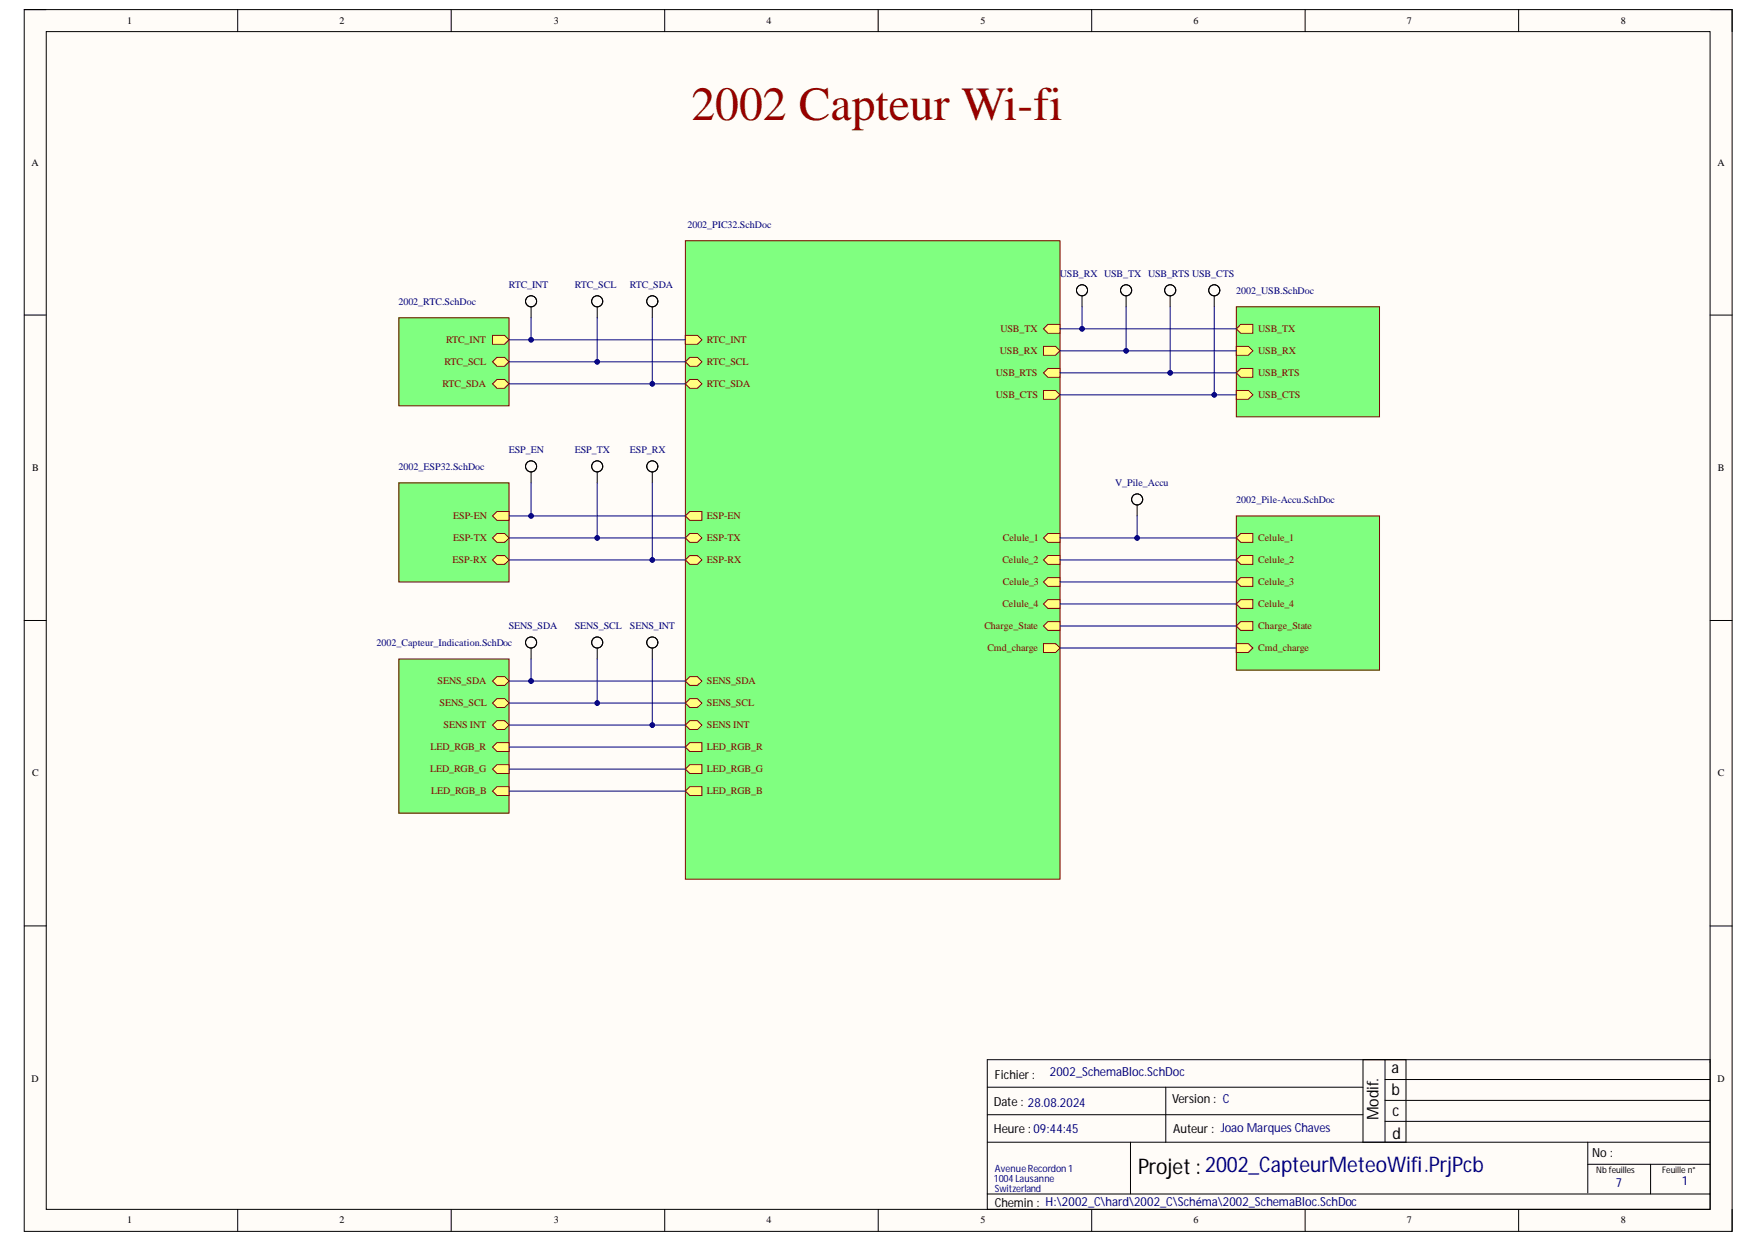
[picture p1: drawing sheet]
<svg xmlns="http://www.w3.org/2000/svg" width="297mm" height="210mm" viewBox="0 0 297 210" stroke-linecap="round" stroke-linejoin="round" font-family="sans-serif">
<path d="M4.1 1.6h288.6v206.5h-288.6z" fill-rule="evenodd" fill="#fffcf8"/>
<path d="M4.1 1.6h288.6v206.5h-288.6z" fill="none" stroke="#000" stroke-width=".17"/>
<path d="M7.8 5.3h281.1v199.1h-281.1z" fill-rule="evenodd" fill="#fffcf8"/>
<g fill="none" stroke="#000" stroke-width=".17">
<path d="M4.1 1.6h3.7M7.8 5.3h281.1v199.1h-281.1zM40.2 1.6v3.7M76.2 1.6v3.7M112.3 1.6v3.7M148.4 1.6v3.7M184.5 1.6v3.7M220.5 1.6v3.7M256.6 1.6v3.7M288.9 1.6h3.8v3.7M4.1 53.2h3.7M288.9 53.3h3.8"/>
<path d="M4.1 104.9h3.7M288.9 104.9h3.8M4.1 156.5h3.7M288.9 156.5h3.8M166.8 179.1h122.1v25.3h-122.1zM230.3 179.1v13.9M234 179.1v13.9M237.6 179.1v13.9M166.8 193h122.1M166.8 183.7h63.5M166.8 188.4h63.5M191 193v8.8"/>
<path d="M197 183.7v9.3M234 182.4h54.9M234 186h54.9M234 189.5h54.9M268.3 193v8.6M268.3 196.8h20.6M278.9 196.8v5M40.2 204.4v3.7M76.2 204.4v3.7M112.3 204.4v3.7M148.4 204.4v3.7M166.8 201.8h122.1"/>
<path d="M184.5 204.4v3.7M220.5 204.4v3.7M256.6 204.4v3.7M292.7 204.4v3.7"/>
</g>
<path d="M208.9 51.9h24.2v18.6h-24.2z" fill-rule="evenodd" fill="#80ff80"/>
<path d="M208.9 51.9h24.2v18.6h-24.2z" fill="none" stroke="#800000" stroke-width=".17"/>
<path d="M209.6 54.8h2.1v1.5h-2.1l-.7-.7z" fill-rule="evenodd" fill="#ffff80"/>
<path d="M209.6 54.8h2.1v1.5h-2.1l-.7-.7z" fill="none" stroke="#800000" stroke-width=".17"/>
<path d="M208.9 58.5h2l.8 .8-.8 .7h-2z" fill-rule="evenodd" fill="#ffff80"/>
<path d="M208.9 58.5h2l.8 .8-.8 .7h-2z" fill="none" stroke="#800000" stroke-width=".17"/>
<path d="M208.9 63l.7-.7h2.1v1.5h-2.1z" fill-rule="evenodd" fill="#ffff80"/>
<path d="M208.9 63l.7-.7h2.1v1.5h-2.1z" fill="none" stroke="#800000" stroke-width=".17"/>
<path d="M208.9 66h2l.8 .7-.8 .8h-2z" fill-rule="evenodd" fill="#ffff80"/>
<path d="M208.9 66h2l.8 .7-.8 .8h-2z" fill="none" stroke="#800000" stroke-width=".17"/>
<path d="M115.8 40.7h63.3v107.9h-63.3z" fill-rule="evenodd" fill="#80ff80"/>
<path d="M115.8 40.7h63.3v107.9h-63.3z" fill="none" stroke="#800000" stroke-width=".17"/>
<path d="M115.8 61.1l.7-.7h1.3l.8 .7-.8 .8h-1.3z" fill-rule="evenodd" fill="#ffff80"/>
<path d="M115.8 61.1l.7-.7h1.3l.8 .7-.8 .8h-1.3z" fill="none" stroke="#800000" stroke-width=".17"/>
<path d="M115.8 64.9l.7-.8h1.3l.8 .8-.8 .7h-1.3z" fill-rule="evenodd" fill="#ffff80"/>
<path d="M115.8 64.9l.7-.8h1.3l.8 .8-.8 .7h-1.3z" fill="none" stroke="#800000" stroke-width=".17"/>
<path d="M115.8 87.2l.7-.8h2.1v1.5h-2.1z" fill-rule="evenodd" fill="#ffff80"/>
<path d="M115.8 87.2l.7-.8h2.1v1.5h-2.1z" fill="none" stroke="#800000" stroke-width=".17"/>
<path d="M115.8 90.9l.7-.7h1.3l.8 .7-.8 .8h-1.3z" fill-rule="evenodd" fill="#ffff80"/>
<path d="M115.8 90.9l.7-.7h1.3l.8 .7-.8 .8h-1.3z" fill="none" stroke="#800000" stroke-width=".17"/>
<path d="M115.8 94.6l.7-.7h1.3l.8 .7-.8 .8h-1.3z" fill-rule="evenodd" fill="#ffff80"/>
<path d="M115.8 94.6l.7-.7h1.3l.8 .7-.8 .8h-1.3z" fill="none" stroke="#800000" stroke-width=".17"/>
<path d="M115.8 115.1l.7-.7h1.3l.8 .7-.8 .7h-1.3z" fill-rule="evenodd" fill="#ffff80"/>
<path d="M115.8 115.1l.7-.7h1.3l.8 .7-.8 .7h-1.3z" fill="none" stroke="#800000" stroke-width=".17"/>
<path d="M115.8 118.8l.7-.7h1.3l.8 .7-.8 .8h-1.3z" fill-rule="evenodd" fill="#ffff80"/>
<path d="M115.8 118.8l.7-.7h1.3l.8 .7-.8 .8h-1.3z" fill="none" stroke="#800000" stroke-width=".17"/>
<path d="M115.8 122.5l.7-.7h1.3l.8 .7-.8 .8h-1.3z" fill-rule="evenodd" fill="#ffff80"/>
<path d="M115.8 122.5l.7-.7h1.3l.8 .7-.8 .8h-1.3z" fill="none" stroke="#800000" stroke-width=".17"/>
<path d="M115.8 126.3l.7-.8h2.1v1.5h-2.1z" fill-rule="evenodd" fill="#ffff80"/>
<path d="M115.8 126.3l.7-.8h2.1v1.5h-2.1z" fill="none" stroke="#800000" stroke-width=".17"/>
<path d="M115.8 130l.7-.8h2.1v1.5h-2.1z" fill-rule="evenodd" fill="#ffff80"/>
<path d="M115.8 130l.7-.8h2.1v1.5h-2.1z" fill="none" stroke="#800000" stroke-width=".17"/>
<path d="M115.8 133.7l.7-.7h2.1v1.4h-2.1z" fill-rule="evenodd" fill="#ffff80"/>
<path d="M115.8 133.7l.7-.7h2.1v1.4h-2.1z" fill="none" stroke="#800000" stroke-width=".17"/>
<path d="M176.3 58.5h2.1l.7 .8-.7 .7h-2.1z" fill-rule="evenodd" fill="#ffff80"/>
<path d="M176.3 58.5h2.1l.7 .8-.7 .7h-2.1z" fill="none" stroke="#800000" stroke-width=".17"/>
<path d="M177.1 54.8h2v1.5h-2l-.8-.7z" fill-rule="evenodd" fill="#ffff80"/>
<path d="M177.1 54.8h2v1.5h-2l-.8-.7z" fill="none" stroke="#800000" stroke-width=".17"/>
<path d="M176.3 63l.8-.7h2v1.5h-2z" fill-rule="evenodd" fill="#ffff80"/>
<path d="M176.3 63l.8-.7h2v1.5h-2z" fill="none" stroke="#800000" stroke-width=".17"/>
<path d="M176.3 66h2.1l.7 .7-.7 .8h-2.1z" fill-rule="evenodd" fill="#ffff80"/>
<path d="M176.3 66h2.1l.7 .7-.7 .8h-2.1z" fill="none" stroke="#800000" stroke-width=".17"/>
<path d="M177.1 90.2h2v1.5h-2l-.8-.8z" fill-rule="evenodd" fill="#ffff80"/>
<path d="M177.1 90.2h2v1.5h-2l-.8-.8z" fill="none" stroke="#800000" stroke-width=".17"/>
<path d="M177.1 93.9h2v1.5h-2l-.8-.8z" fill-rule="evenodd" fill="#ffff80"/>
<path d="M177.1 93.9h2v1.5h-2l-.8-.8z" fill="none" stroke="#800000" stroke-width=".17"/>
<path d="M176.3 98.4l.8-.8h2v1.5h-2z" fill-rule="evenodd" fill="#ffff80"/>
<path d="M176.3 98.4l.8-.8h2v1.5h-2z" fill="none" stroke="#800000" stroke-width=".17"/>
<path d="M176.3 102.1l.8-.8h2v1.5h-2z" fill-rule="evenodd" fill="#ffff80"/>
<path d="M176.3 102.1l.8-.8h2v1.5h-2z" fill="none" stroke="#800000" stroke-width=".17"/>
<path d="M115.8 56.7h2l.8 .7-.8 .8h-2z" fill-rule="evenodd" fill="#ffff80"/>
<path d="M115.8 56.7h2l.8 .7-.8 .8h-2z" fill="none" stroke="#800000" stroke-width=".17"/>
<path d="M176.3 105.8l.8-.7h2v1.4h-2z" fill-rule="evenodd" fill="#ffff80"/>
<path d="M176.3 105.8l.8-.7h2v1.4h-2z" fill="none" stroke="#800000" stroke-width=".17"/>
<path d="M176.3 108.8h2.1l.7 .7-.7 .8h-2.1z" fill-rule="evenodd" fill="#ffff80"/>
<path d="M176.3 108.8h2.1l.7 .7-.7 .8h-2.1z" fill="none" stroke="#800000" stroke-width=".17"/>
<path d="M67.4 53.7h18.6v14.9h-18.6z" fill-rule="evenodd" fill="#80ff80"/>
<path d="M67.4 53.7h18.6v14.9h-18.6z" fill="none" stroke="#800000" stroke-width=".17"/>
<path d="M83.2 61.1l.8-.7h1.3l.7 .7-.7 .8h-1.3z" fill-rule="evenodd" fill="#ffff80"/>
<path d="M83.2 61.1l.8-.7h1.3l.7 .7-.7 .8h-1.3z" fill="none" stroke="#800000" stroke-width=".17"/>
<path d="M83.2 64.9l.8-.8h1.3l.7 .8-.7 .7h-1.3z" fill-rule="evenodd" fill="#ffff80"/>
<path d="M83.2 64.9l.8-.8h1.3l.7 .8-.7 .7h-1.3z" fill="none" stroke="#800000" stroke-width=".17"/>
<path d="M83.2 56.7h2.1l.7 .7-.7 .8h-2.1z" fill-rule="evenodd" fill="#ffff80"/>
<path d="M83.2 56.7h2.1l.7 .7-.7 .8h-2.1z" fill="none" stroke="#800000" stroke-width=".17"/>
<path d="M67.4 111.4h18.6v26h-18.6z" fill-rule="evenodd" fill="#80ff80"/>
<path d="M67.4 111.4h18.6v26h-18.6z" fill="none" stroke="#800000" stroke-width=".17"/>
<path d="M83.2 115.1l.8-.7h1.3l.7 .7-.7 .7h-1.3z" fill-rule="evenodd" fill="#ffff80"/>
<path d="M83.2 115.1l.8-.7h1.3l.7 .7-.7 .7h-1.3z" fill="none" stroke="#800000" stroke-width=".17"/>
<path d="M83.2 118.8l.8-.7h1.3l.7 .7-.7 .8h-1.3z" fill-rule="evenodd" fill="#ffff80"/>
<path d="M83.2 118.8l.8-.7h1.3l.7 .7-.7 .8h-1.3z" fill="none" stroke="#800000" stroke-width=".17"/>
<path d="M83.2 126.3l.8-.8h2v1.5h-2z" fill-rule="evenodd" fill="#ffff80"/>
<path d="M83.2 126.3l.8-.8h2v1.5h-2z" fill="none" stroke="#800000" stroke-width=".17"/>
<path d="M83.2 130l.8-.8h2v1.5h-2z" fill-rule="evenodd" fill="#ffff80"/>
<path d="M83.2 130l.8-.8h2v1.5h-2z" fill="none" stroke="#800000" stroke-width=".17"/>
<path d="M83.2 133.7l.8-.7h2v1.4h-2z" fill-rule="evenodd" fill="#ffff80"/>
<path d="M83.2 133.7l.8-.7h2v1.4h-2z" fill="none" stroke="#800000" stroke-width=".17"/>
<path d="M83.2 122.5l.8-.7h1.3l.7 .7-.7 .8h-1.3z" fill-rule="evenodd" fill="#ffff80"/>
<path d="M83.2 122.5l.8-.7h1.3l.7 .7-.7 .8h-1.3z" fill="none" stroke="#800000" stroke-width=".17"/>
<path d="M67.4 81.6h18.6v16.8h-18.6z" fill-rule="evenodd" fill="#80ff80"/>
<path d="M67.4 81.6h18.6v16.8h-18.6z" fill="none" stroke="#800000" stroke-width=".17"/>
<path d="M83.2 94.6l.8-.7h1.3l.7 .7-.7 .8h-1.3z" fill-rule="evenodd" fill="#ffff80"/>
<path d="M83.2 94.6l.8-.7h1.3l.7 .7-.7 .8h-1.3z" fill="none" stroke="#800000" stroke-width=".17"/>
<path d="M83.2 87.2l.8-.8h2v1.5h-2z" fill-rule="evenodd" fill="#ffff80"/>
<path d="M83.2 87.2l.8-.8h2v1.5h-2z" fill="none" stroke="#800000" stroke-width=".17"/>
<path d="M83.2 90.9l.8-.7h1.3l.7 .7-.7 .8h-1.3z" fill-rule="evenodd" fill="#ffff80"/>
<path d="M83.2 90.9l.8-.7h1.3l.7 .7-.7 .8h-1.3z" fill="none" stroke="#800000" stroke-width=".17"/>
<path d="M208.9 87.2h24.2v26h-24.2z" fill-rule="evenodd" fill="#80ff80"/>
<path d="M208.9 87.2h24.2v26h-24.2z" fill="none" stroke="#800000" stroke-width=".17"/>
<path d="M209.6 90.2h2.1v1.5h-2.1l-.7-.8z" fill-rule="evenodd" fill="#ffff80"/>
<path d="M209.6 90.2h2.1v1.5h-2.1l-.7-.8z" fill="none" stroke="#800000" stroke-width=".17"/>
<path d="M209.6 93.9h2.1v1.5h-2.1l-.7-.8z" fill-rule="evenodd" fill="#ffff80"/>
<path d="M209.6 93.9h2.1v1.5h-2.1l-.7-.8z" fill="none" stroke="#800000" stroke-width=".17"/>
<path d="M208.9 98.4l.7-.8h2.1v1.5h-2.1z" fill-rule="evenodd" fill="#ffff80"/>
<path d="M208.9 98.4l.7-.8h2.1v1.5h-2.1z" fill="none" stroke="#800000" stroke-width=".17"/>
<path d="M208.9 102.1l.7-.8h2.1v1.5h-2.1z" fill-rule="evenodd" fill="#ffff80"/>
<path d="M208.9 102.1l.7-.8h2.1v1.5h-2.1z" fill="none" stroke="#800000" stroke-width=".17"/>
<path d="M208.9 105.8l.7-.7h2.1v1.4h-2.1z" fill-rule="evenodd" fill="#ffff80"/>
<path d="M208.9 105.8l.7-.7h2.1v1.4h-2.1z" fill="none" stroke="#800000" stroke-width=".17"/>
<path d="M208.9 108.8h2l.8 .7-.8 .8h-2z" fill-rule="evenodd" fill="#ffff80"/>
<path d="M208.9 108.8h2l.8 .7-.8 .8h-2z" fill="none" stroke="#800000" stroke-width=".17"/>
<g fill="none" stroke="#000" stroke-width=".17">
<path d="M89.7 51.9v1.8M100.9 51.9v1.8M110.2 51.9v1.8M182.8 50v1.9M190.3 50v1.9M197.7 50v1.9M205.2 50v1.9M89.7 79.8v1.8M100.9 79.8v1.8M110.2 79.8v1.8M192.1 85.3v1.9M89.7 109.5v1.9"/>
<path d="M100.9 109.5v1.9M110.2 109.5v1.9"/>
<circle cx="89.7" cy="50.9" r=".94"/>
<circle cx="100.9" cy="50.9" r=".94"/>
<circle cx="110.2" cy="50.9" r=".94"/>
<circle cx="182.8" cy="49.1" r=".94"/>
<circle cx="182.8" cy="49.1" r=".93"/>
<circle cx="190.3" cy="49.1" r=".94"/>
<circle cx="197.7" cy="49.1" r=".93"/>
<circle cx="197.7" cy="49.1" r=".94"/>
<circle cx="205.2" cy="49.1" r=".93"/>
<circle cx="89.7" cy="78.8" r=".94"/>
<circle cx="100.9" cy="78.8" r=".94"/>
<circle cx="110.2" cy="78.8" r=".94"/>
<circle cx="192.1" cy="84.4" r=".93"/>
<circle cx="192.1" cy="84.4" r=".94"/>
<circle cx="89.7" cy="108.6" r=".94"/>
<circle cx="100.9" cy="108.6" r=".94"/>
<circle cx="110.2" cy="108.6" r=".94"/>
</g>
<path d="M86 61.1h29.8" fill="none" stroke="#000080" stroke-width=".17"/>
<circle cx="100.9" cy="61.2" r=".37" fill="#000080"/>
<g fill="none" stroke="#000080" stroke-width=".17">
<path d="M86 64.9h29.8"/>
<circle cx="100.9" cy="61.2" r=".37"/>
</g>
<circle cx="110.2" cy="64.9" r=".37" fill="#000080"/>
<g fill="none" stroke="#000080" stroke-width=".17">
<path d="M86 87.2h29.8"/>
<circle cx="110.2" cy="64.9" r=".37"/>
</g>
<circle cx="89.7" cy="87.2" r=".37" fill="#000080"/>
<g fill="none" stroke="#000080" stroke-width=".17">
<path d="M86 90.9h29.8"/>
<circle cx="89.7" cy="87.2" r=".37"/>
</g>
<circle cx="100.9" cy="90.9" r=".37" fill="#000080"/>
<g fill="none" stroke="#000080" stroke-width=".17">
<path d="M86 94.6h29.8"/>
<circle cx="100.9" cy="90.9" r=".37"/>
</g>
<circle cx="110.2" cy="94.6" r=".37" fill="#000080"/>
<g fill="none" stroke="#000080" stroke-width=".17">
<path d="M86 115.1h29.8"/>
<circle cx="110.2" cy="94.6" r=".37"/>
</g>
<circle cx="89.7" cy="115.1" r=".37" fill="#000080"/>
<g fill="none" stroke="#000080" stroke-width=".17">
<path d="M86 118.8h29.8"/>
<circle cx="89.7" cy="115.1" r=".37"/>
</g>
<circle cx="100.9" cy="118.8" r=".37" fill="#000080"/>
<g fill="none" stroke="#000080" stroke-width=".17">
<path d="M86 122.5h29.8"/>
<circle cx="100.9" cy="118.8" r=".37"/>
</g>
<circle cx="110.2" cy="122.5" r=".37" fill="#000080"/>
<g fill="none" stroke="#000080" stroke-width=".17">
<path d="M179.1 90.9h29.8M179.1 98.4h29.8M179.1 94.6h29.8M179.1 102.1h29.8M86 126.3h29.8M86 130h29.8M86 133.7h29.8"/>
<circle cx="110.2" cy="122.5" r=".37"/>
</g>
<circle cx="192.1" cy="90.9" r=".37" fill="#000080"/>
<g fill="none" stroke="#000080" stroke-width=".17">
<path d="M179.1 66.7h29.8"/>
<circle cx="192.1" cy="90.9" r=".37"/>
</g>
<circle cx="205.2" cy="66.7" r=".37" fill="#000080"/>
<g fill="none" stroke="#000080" stroke-width=".17">
<path d="M179.1 63h29.8"/>
<circle cx="205.2" cy="66.7" r=".37"/>
</g>
<circle cx="197.7" cy="63" r=".37" fill="#000080"/>
<g fill="none" stroke="#000080" stroke-width=".17">
<path d="M179.1 59.3h29.8"/>
<circle cx="197.7" cy="63" r=".37"/>
</g>
<circle cx="190.3" cy="59.3" r=".37" fill="#000080"/>
<g fill="none" stroke="#000080" stroke-width=".17">
<path d="M179.1 55.6h29.8"/>
<circle cx="190.3" cy="59.3" r=".37"/>
</g>
<circle cx="182.8" cy="55.6" r=".37" fill="#000080"/>
<g fill="none" stroke="#000080" stroke-width=".17">
<path d="M86 57.4h29.8"/>
<circle cx="182.8" cy="55.6" r=".37"/>
</g>
<circle cx="89.7" cy="57.4" r=".37" fill="#000080"/>
<g fill="none" stroke="#000080" stroke-width=".17">
<path d="M89.7 53.7v3.7M179.1 105.8h29.8M179.1 109.5h29.8"/>
<circle cx="89.7" cy="57.4" r=".37"/>
</g>
<circle cx="89.7" cy="57.4" r=".37" fill="#000080"/>
<g fill="none" stroke="#000080" stroke-width=".17">
<path d="M100.9 53.7v7.4"/>
<circle cx="89.7" cy="57.4" r=".37"/>
</g>
<circle cx="100.9" cy="61.2" r=".37" fill="#000080"/>
<g fill="none" stroke="#000080" stroke-width=".17">
<path d="M110.2 53.7v11.2"/>
<circle cx="100.9" cy="61.2" r=".37"/>
</g>
<circle cx="110.2" cy="64.9" r=".37" fill="#000080"/>
<g fill="none" stroke="#000080" stroke-width=".17">
<path d="M89.7 81.6v5.6"/>
<circle cx="110.2" cy="64.9" r=".37"/>
</g>
<circle cx="89.7" cy="87.2" r=".37" fill="#000080"/>
<g fill="none" stroke="#000080" stroke-width=".17">
<path d="M100.9 81.6v9.3"/>
<circle cx="89.7" cy="87.2" r=".37"/>
</g>
<circle cx="100.9" cy="90.9" r=".37" fill="#000080"/>
<g fill="none" stroke="#000080" stroke-width=".17">
<path d="M110.2 81.6v13"/>
<circle cx="100.9" cy="90.9" r=".37"/>
</g>
<circle cx="110.2" cy="94.6" r=".37" fill="#000080"/>
<g fill="none" stroke="#000080" stroke-width=".17">
<path d="M89.7 111.4v3.7"/>
<circle cx="110.2" cy="94.6" r=".37"/>
</g>
<circle cx="89.7" cy="115.1" r=".37" fill="#000080"/>
<g fill="none" stroke="#000080" stroke-width=".17">
<path d="M100.9 111.4v7.4"/>
<circle cx="89.7" cy="115.1" r=".37"/>
</g>
<circle cx="100.9" cy="118.8" r=".37" fill="#000080"/>
<g fill="none" stroke="#000080" stroke-width=".17">
<path d="M110.2 111.4v11.1"/>
<circle cx="100.9" cy="118.8" r=".37"/>
</g>
<circle cx="110.2" cy="122.5" r=".37" fill="#000080"/>
<g fill="none" stroke="#000080" stroke-width=".17">
<path d="M192.1 87.2v3.7"/>
<circle cx="110.2" cy="122.5" r=".37"/>
</g>
<circle cx="192.1" cy="90.9" r=".37" fill="#000080"/>
<g fill="none" stroke="#000080" stroke-width=".17">
<path d="M182.8 51.9v3.7"/>
<circle cx="192.1" cy="90.9" r=".37"/>
</g>
<circle cx="182.8" cy="55.6" r=".37" fill="#000080"/>
<g fill="none" stroke="#000080" stroke-width=".17">
<path d="M190.3 51.9v7.4"/>
<circle cx="182.8" cy="55.6" r=".37"/>
</g>
<circle cx="190.3" cy="59.3" r=".37" fill="#000080"/>
<g fill="none" stroke="#000080" stroke-width=".17">
<path d="M197.7 51.9v11.1"/>
<circle cx="190.3" cy="59.3" r=".37"/>
</g>
<circle cx="197.7" cy="63" r=".37" fill="#000080"/>
<g fill="none" stroke="#000080" stroke-width=".17">
<path d="M205.2 51.9v14.8"/>
<circle cx="197.7" cy="63" r=".37"/>
</g>
<circle cx="205.2" cy="66.7" r=".37" fill="#000080"/>
<circle cx="205.2" cy="66.7" r=".37" fill="none" stroke="#000080" stroke-width=".17"/>
<text font-size="8" fill="#980000" x="116.8" y="20.3">2002 Capteur Wi-fi</text>
<text font-size="3.6" x="192.3" y="198.4">Projet : 2002_CapteurMeteoWifi.PrjPcb</text>
<g font-size="2.7">
<text x="235.1" y="181.3">a</text>
<text x="235.1" y="185">b</text>
<text x="232.9" y="189.3" transform="rotate(-90 232.9 189.3)">Modif.</text>
<text x="235.3" y="188.6">c</text>
<text x="235.3" y="192.5">d</text>
</g>
<g font-size="2.1">
<text x="168.1" y="182.4">Fichier :</text>
<text x="167.9" y="186.9">Date : 28.08.2024</text>
<text x="167.9" y="191.5">Heure :09:44:45</text>
<text x="198" y="186.5">Version : C</text>
<text x="198.2" y="191.5">Auteur : Joao Marques Chaves</text>
<text x="269" y="195.6">No :</text>
<text x="168.1" y="204">Chemin : H:\2002_C\hard\2002_C\Schéma\2002_SchemaBloc.SchDoc</text>
</g>
<g font-size="2.1" fill="#000080">
<text x="177.4" y="181.8">2002_SchemaBloc.SchDoc</text>
<text x="273" y="200.7">7</text>
<text x="284.2" y="200.2">1</text>
</g>
<g font-size="1.7">
<text x="21.5" y="4.1">1</text>
<text x="57.4" y="4.1">2</text>
<text x="93.6" y="4.1">3</text>
<text x="129.5" y="4.1">4</text>
<text x="165.6" y="4.1">5</text>
<text x="201.7" y="4.1">6</text>
<text x="237.7" y="4.1">7</text>
<text x="273.8" y="4.1">8</text>
<text x="5.3" y="28">A</text>
<text x="290.2" y="28">A</text>
<text x="5.4" y="79.6">B</text>
<text x="290.3" y="79.6">B</text>
<text x="5.4" y="131.2">C</text>
<text x="290.3" y="131.2">C</text>
<text x="5.3" y="182.8">D</text>
<text x="290.2" y="182.8">D</text>
<text x="21.5" y="206.8">1</text>
<text x="57.4" y="206.8">2</text>
<text x="93.6" y="206.8">3</text>
<text x="129.5" y="206.8">4</text>
<text x="165.6" y="206.8">5</text>
<text x="201.7" y="206.8">6</text>
<text x="237.7" y="206.8">7</text>
<text x="273.8" y="206.8">8</text>
</g>
<g font-size="1.7" fill="#000080">
<text x="116.2" y="38.5">2002_PIC32.SchDoc</text>
<text x="179.1" y="46.8">USB_RX USB_TX USB_RTS USB_CTS</text>
<text x="67.3" y="51.5">2002_RTC.SchDoc</text>
<text x="86" y="48.7">RTC_INT</text>
<text x="97.1" y="48.7">RTC_SCL</text>
<text x="106.4" y="48.7">RTC_SDA</text>
<text x="208.9" y="49.6">2002_USB.SchDoc</text>
<text x="86" y="76.6">ESP_EN</text>
<text x="97.1" y="76.6">ESP_TX</text>
<text x="106.4" y="76.6">ESP_RX</text>
<text x="67.3" y="79.4">2002_ESP32.SchDoc</text>
<text x="188.4" y="82.2">V_Pile_Accu</text>
<text x="208.9" y="84.9">2002_Pile-Accu.SchDoc</text>
<text x="86" y="106.3">SENS_SDA</text>
<text x="97.1" y="106.3">SENS_SCL</text>
<text x="106.4" y="106.3">SENS_INT</text>
<text x="63.6" y="109.1">2002_Capteur_Indication.SchDoc</text>
<text x="167.9" y="199.8">1004 Lausanne</text>
<text x="168.1" y="198.1">AvenueRecordon 1</text>
<text x="168.1" y="201.5">Switzerland</text>
</g>
<g font-size="1.7" fill="#800000">
<text x="75.4" y="58">RTC_INT</text>
<text x="119.5" y="58">RTC_INT</text>
<text x="168.9" y="59.8">USB_RX</text>
<text x="169" y="56.1">USB_TX</text>
<text x="212.6" y="56.1">USB_TX</text>
<text x="212.6" y="59.8">USB_RX</text>
<text x="74.8" y="65.4">RTC_SDA</text>
<text x="75.1" y="61.7">RTC_SCL</text>
<text x="119.5" y="61.7">RTC_SCL</text>
<text x="119.5" y="65.4">RTC_SDA</text>
<text x="168.3" y="63.6">USB_RTS</text>
<text x="212.6" y="63.6">USB_RTS</text>
<text x="168.3" y="67.3">USB_CTS</text>
<text x="212.6" y="67.3">USB_CTS</text>
<text x="76.6" y="87.7">ESP-EN</text>
<text x="119.5" y="87.7">ESP-EN</text>
<text x="76.5" y="95.2">ESP-RX</text>
<text x="76.6" y="91.5">ESP-TX</text>
<text x="119.5" y="91.5">ESP-TX</text>
<text x="119.5" y="95.2">ESP-RX</text>
<text x="169.4" y="95.2">Celule_2</text>
<text x="169.4" y="91.5">Celule_1</text>
<text x="212.6" y="91.5">Celule_1</text>
<text x="212.6" y="95.2">Celule_2</text>
<text x="169.4" y="98.9">Celule_3</text>
<text x="212.6" y="98.9">Celule_3</text>
<text x="166.3" y="106.3">Charge_State</text>
<text x="169.4" y="102.6">Celule_4</text>
<text x="212.6" y="102.6">Celule_4</text>
<text x="212.6" y="106.3">Charge_State</text>
<text x="166.8" y="110.1">Cmd_charge</text>
<text x="212.6" y="110.1">Cmd_charge</text>
<text x="73.9" y="115.6">SENS_SDA</text>
<text x="74.3" y="119.4">SENS_SCL</text>
<text x="119.5" y="115.6">SENS_SDA</text>
<text x="119.5" y="119.4">SENS_SCL</text>
<text x="75" y="123.1">SENS INT</text>
<text x="119.5" y="123.1">SENS INT</text>
<text x="72.7" y="130.5">LED_RGB_G</text>
<text x="72.8" y="126.8">LED_RGB_R</text>
<text x="119.5" y="126.8">LED_RGB_R</text>
<text x="119.5" y="130.5">LED_RGB_G</text>
<text x="72.8" y="134.2">LED_RGB_B</text>
<text x="119.5" y="134.2">LED_RGB_B</text>
</g>
<g font-size="1.5">
<text x="269.7" y="198.2">Nb feuilles</text>
<text x="280.9" y="198.2">Feuille n°</text>
</g>
</svg>
